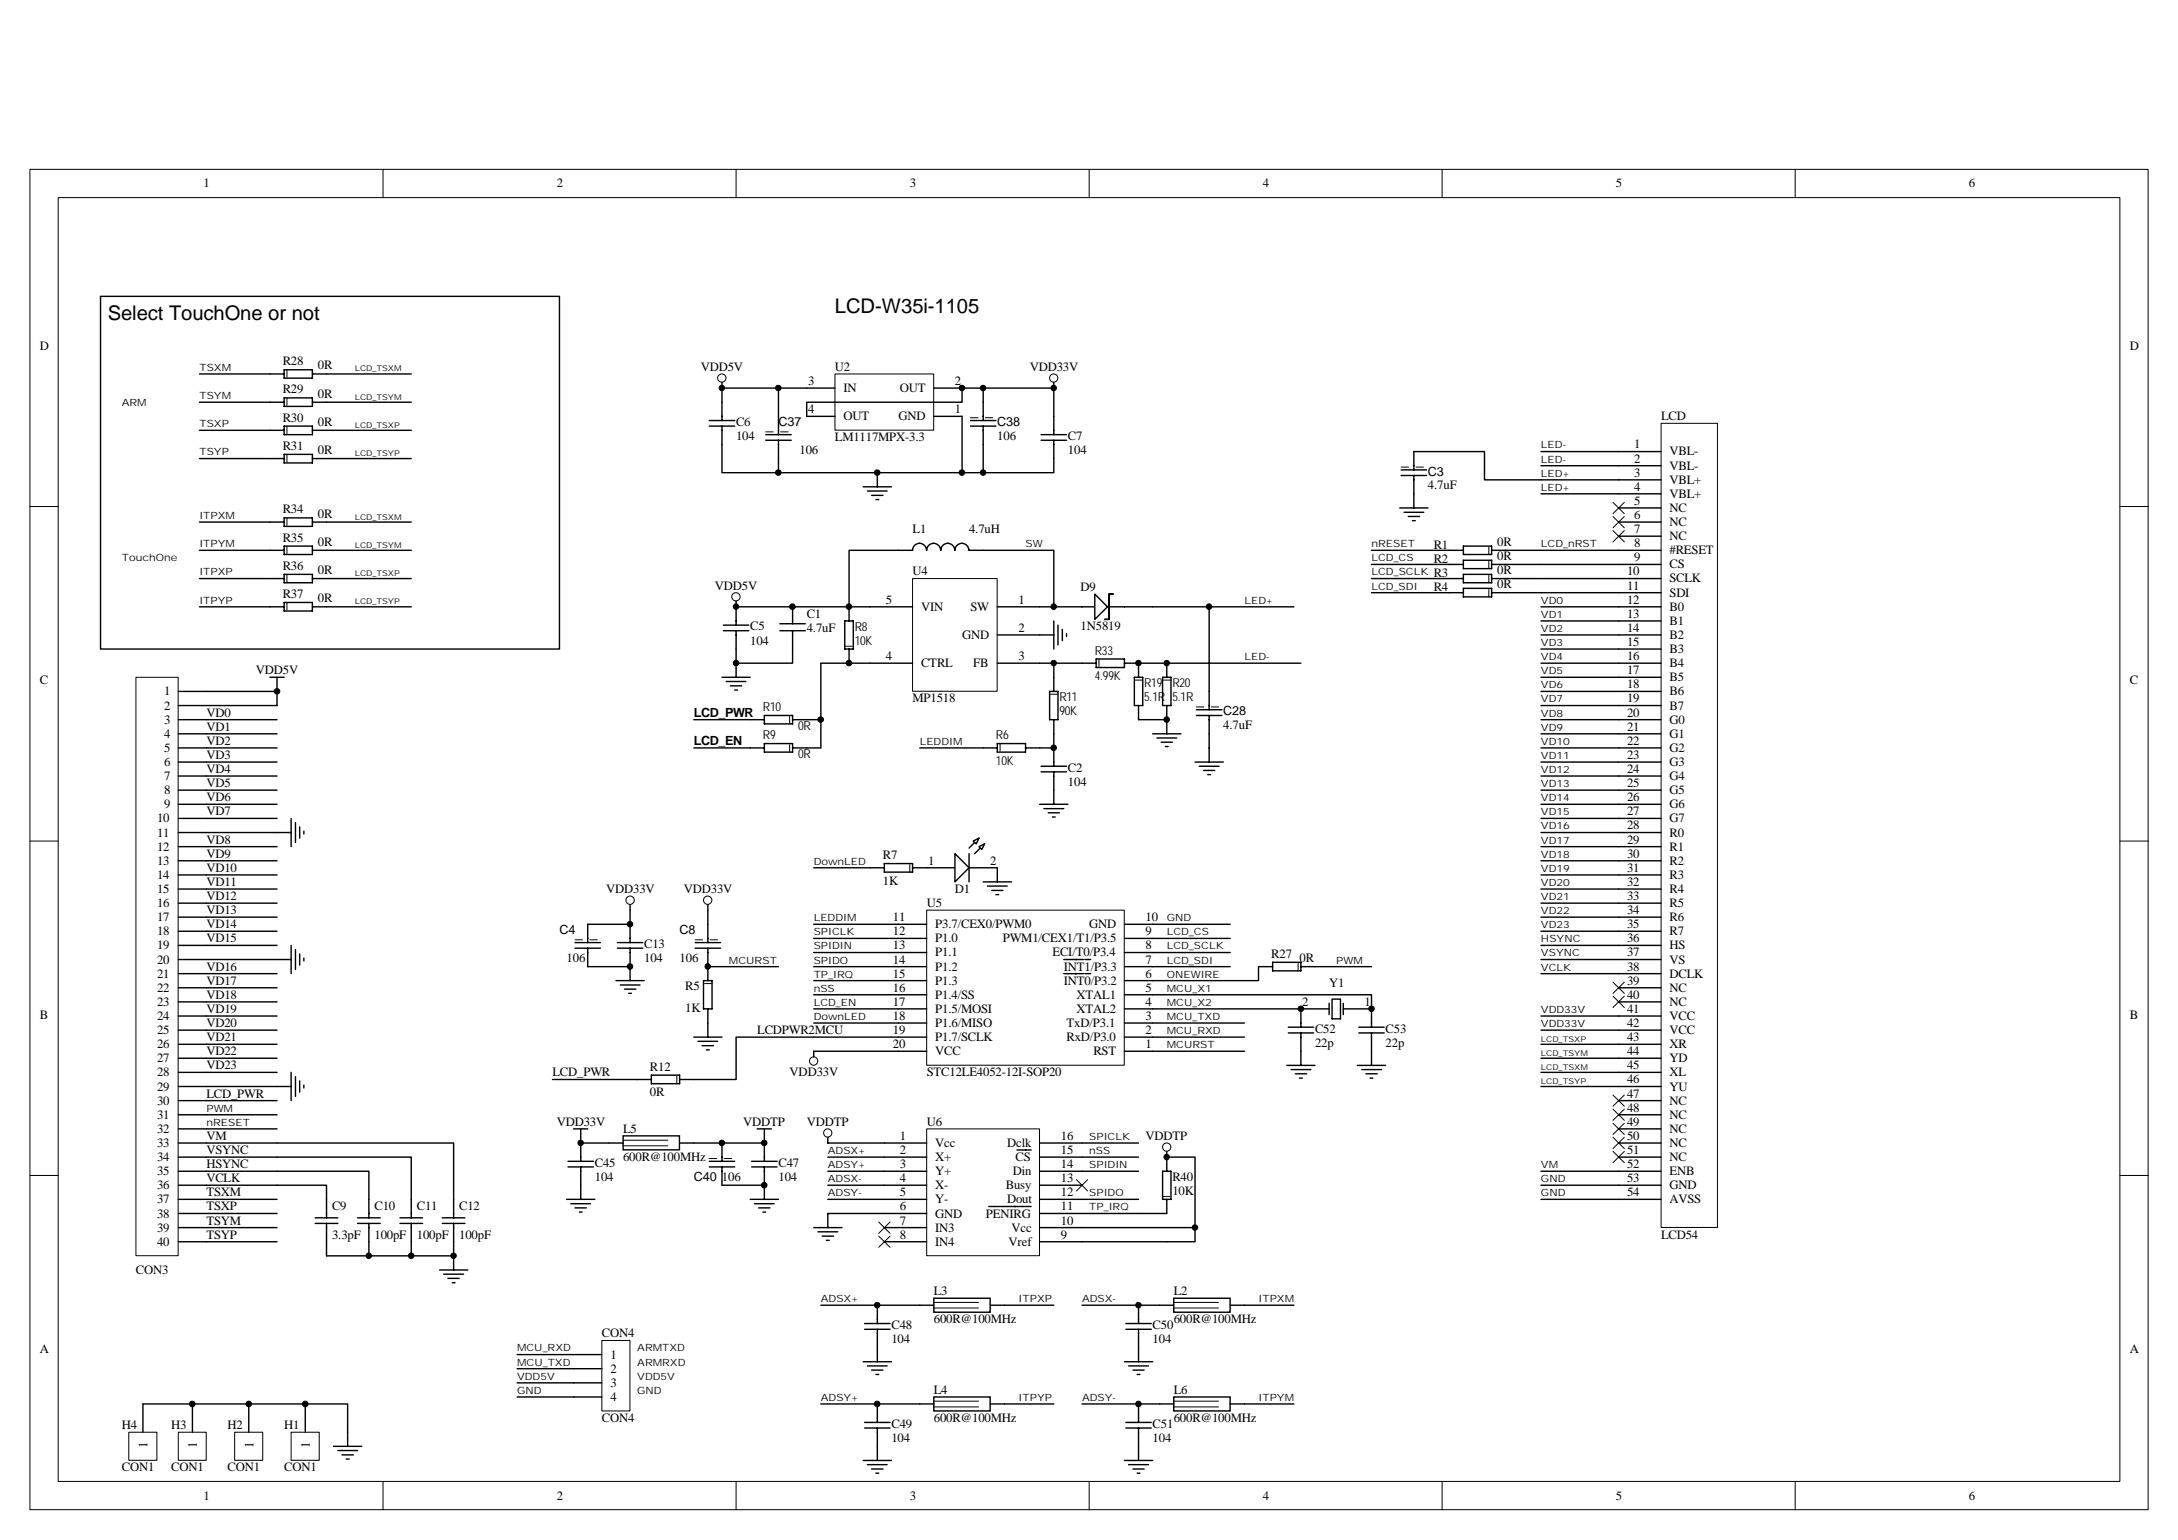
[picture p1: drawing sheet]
<svg xmlns="http://www.w3.org/2000/svg" width="297mm" height="210mm" viewBox="0 0 297 210" stroke-linecap="round" stroke-linejoin="round" font-family="sans-serif">
<g fill="none" stroke="#000" stroke-width=".14">
<path d="M4.1 23.1h288.9v182.7h-288.9zM7.9 26.9h281.2v175.1h-281.2zM52.2 23.1v3.8M100.4 23.1v3.8M148.5 23.1v3.8M196.7 23.1v3.8M244.8 23.1v3.8M4.1 69.1h3.8M289.1 69.1h3.9M4.1 114.7h3.8M289.1 114.7h3.9M4.1 160.3h3.8"/>
<path d="M289.1 160.3h3.9M52.2 202v3.9M100.4 202v3.9M148.5 202v3.9M196.7 202v3.9M244.8 202v3.9"/>
</g>
<g fill="none" stroke="#000" stroke-width=".19">
<path d="M36.8 92.4h2M37.8 92.4v1.9M37.8 113.5h1.9M39.7 111.6v3.8M40.3 112.2v2.7M40.9 112.8v1.5M41.4 113.3v.4M37.8 130.8h1.9M39.7 128.9v3.9M40.3 129.5v2.7M40.9 130.1v1.5M41.4 130.6v.4"/>
<path d="M37.8 148.1h1.9M39.7 146.2v3.9M40.3 146.8v2.7M40.9 147.4v1.5M41.4 148v.3M43 166.1h3.1M43 166.8h3.1M44.5 163.5v2.6M44.5 166.8v2.5M44.5 171.2h17.4v2M48.8 166.1h3.1M48.8 166.8h3.1"/>
<path d="M50.3 163.5v2.6M50.3 166.8v2.5M54.5 166.1h3.1M54.5 166.8h3.1M56.1 163.5v2.6M56.1 166.8v2.5M59.9 173.2h3.9M60.3 166.1h3.1M60.3 166.8h3.1M60.5 173.7h2.7M61.1 174.3h1.5M61.7 174.9h.4"/>
<path d="M61.9 163.5v2.6M61.9 166.8v2.5"/>
</g>
<path d="M18.6 92.4h5.7v78.8h-5.7z" fill="#fff"/>
<path d="M18.5 92.4h5.8v78.8h-5.8z" fill="none" stroke="#000" stroke-width=".14"/>
<g fill="none" stroke="#000" stroke-width=".19">
<path d="M24.3 94.3h13.5v1.9h-13.5M24.3 98.1h13.5M24.3 100.1h13.5M24.3 102h13.5M24.3 103.9h13.5M24.3 105.8h13.5M24.3 107.7h13.5M24.3 109.7h13.5M24.3 111.6h13.5M24.3 113.5h13.5M24.3 115.4h13.5M24.3 117.4h13.5"/>
<path d="M24.3 119.3h13.5M24.3 121.2h13.5M24.3 123.1h13.5M24.3 125.1h13.5M24.3 127h13.5M24.3 128.9h13.5M24.3 130.8h13.5M24.3 132.8h13.5M24.3 134.7h13.5M24.3 136.6h13.5M24.3 138.5h13.5M24.3 140.5h13.5"/>
<path d="M24.3 142.4h13.5M24.3 144.3h13.5M24.3 146.2h13.5M24.3 148.1h13.5M24.3 150.1h13.5M24.3 152h3.8M24.3 153.9h3.8M24.3 155.9h13.5M24.3 157.8h13.5M24.3 159.7h13.5M24.3 161.6h13.5M24.3 163.5h13.5"/>
<path d="M24.3 165.5h13.5M24.3 167.4h13.5M24.3 169.3h13.5"/>
</g>
<path d="M39.7 195.3h3.8v3.8h-3.8z" fill="#fff"/>
<path d="M39.7 195.3h3.8v3.8h-3.8z" fill="none" stroke="#000" stroke-width=".14"/>
<path d="M41.6 191.4v3.9" fill="none" stroke="#000" stroke-width=".19"/>
<path d="M32 195.3h3.8v3.8h-3.8z" fill="#fff"/>
<path d="M32 195.3h3.8v3.8h-3.8z" fill="none" stroke="#000" stroke-width=".14"/>
<path d="M33.9 191.4v3.9" fill="none" stroke="#000" stroke-width=".19"/>
<path d="M17.6 195.3h3.8v3.8h-3.8z" fill="#fff"/>
<path d="M17.6 195.3h3.8v3.8h-3.8z" fill="none" stroke="#000" stroke-width=".14"/>
<path d="M19.5 191.4v3.9" fill="none" stroke="#000" stroke-width=".19"/>
<path d="M24.3 195.3h3.8v3.8h-3.8z" fill="#fff"/>
<g fill="none" stroke="#000" stroke-width=".14">
<path d="M24.3 195.3h3.8v3.8h-3.8z"/>
<circle cx="100.4" cy="81.4" r=".57"/>
</g>
<g fill="none" stroke="#000" stroke-width=".19">
<path d="M122.5 75h2a.95 .95 0 0 1 .9-.9 .95 .95 0 0 1 1 .9M126.4 75a.95 .95 0 0 1 .9-.9 .95 .95 0 0 1 1 .9 .96 .96 0 0 1 1-.9 .96 .96 0 0 1 .9 .9M130.2 75a.95 .95 0 0 1 1-.9 .95 .95 0 0 1 .9 .9h2M98.5 92.4h3.8M98.7 86h3.4M98.7 85.2h3.4M99 92.9h2.7M99.6 93.5h1.6M100.2 94.1h.4M100.4 82v3.2M100.4 86v6.4M106.4 86h3.4"/>
<path d="M106.4 85h3.4M108.1 82.7v2.3M108.1 86v2.5M141.8 109.7h3.8M142.4 110.3h2.7M143 110.8h1.5M143.5 111.4h.4M143.7 107.7v2M37.8 159.7h12.5v3.8M37.8 157.8h18.3v5.7M37.8 155.9h24.1v7.6M37.8 161.6h6.7v1.9"/>
<path d="M26.2 191.4v3.9M45.5 197.2h3.8M46.1 197.8h2.7M46.6 198.4h1.6M47.2 198.9h.4M47.4 195.3v1.9"/>
</g>
<path d="M124.5 78.9h11.5v15.4h-11.5z" fill="#fff"/>
<path d="M124.5 78.9h11.5v15.4h-11.5z" fill="none" stroke="#000" stroke-width=".14"/>
<g fill="none" stroke="#000" stroke-width=".19">
<path d="M122.5 75h-6.7v9.7M134.1 75h9.6v7.7h-7.7M100.4 82.7h24.1M108.1 88.5v1.9h-7.7M115.2 84.7h1.2v3.8h-1.2zM115.8 88.5v1.9M124.5 90.4h-12.6v7.7M136 90.4h5.8M136 86.6h7.7M143.7 82.7h13.5M143.7 84.7v3.8M144.3 85.2v2.7"/>
<path d="M144.9 85.8v1.6M145.5 86.4v.4M28.1 152h9.7"/>
</g>
<path d="M115.2 88.1h1.2" fill="none" stroke="#000" stroke-width=".14" stroke-dasharray="1 1 1 1 1 1 1 1"/>
<g fill="#fff" stroke="#000" stroke-width=".19">
<path d="M149.3 81l1.7 1.7-1.7 1.8z"/>
<path d="M151.2 81v3.5h-.5h.5v-3.5h.6z" fill-rule="evenodd"/>
</g>
<g fill="none" stroke="#000" stroke-width=".19">
<path d="M96.7 58.1h3.5M96.7 57.3h3.5M98.5 58.1v6.4h7.7M98.5 52.1v5.2M98.5 52.9h11.5M106.2 52.9v3.9M131.2 52.9h12.5M134.1 52.9v1.9M142 59.3h3.5M143.7 52.1v7.2M106.2 62.5v2M117.7 66.4h3.9"/>
<path d="M118.3 67h2.7M118.9 67.5h1.5M119.5 68.1h.3M119.7 64.5v1.9M134.1 60.6v3.9M142 60h3.5M143.7 60v4.5h-37.5M141.8 90.4h7.7M143.1 94.3h1.2v3.8h-1.2zM143.7 90.4v3.9M143.7 98.1v3.9M149.5 89.9h3.8v1.1h-3.8z"/>
<path d="M153.3 90.4h24.1M154.7 92.4h1.1v3.8h-1.1zM155.3 96.2v1.9h3.8M155.3 90.4v2M157.2 82.7h19.3M158.6 92.4h1.1v3.8h-1.1zM159.1 90.4v2M159.1 96.2v3.9M164.9 82.7v11.6M157.2 100.1h3.9M157.8 100.6h2.7M158.4 101.2h1.5"/>
<path d="M158.9 101.8h.4M163 103.9h3.8M163.6 104.5h2.7M164.1 105.1h1.6M164.7 105.6h.4M164.9 100.1v3.8"/>
</g>
<path d="M144.3 94.7h-1.2M149.9 89.9v1.1M155.8 92.7h-1.1M159.7 92.7h-1.1" fill="none" stroke="#000" stroke-width=".14" stroke-dasharray="1 1 1 1 1 1 1 1"/>
<g fill="none" stroke="#000" stroke-width=".14">
<circle cx="98.4" cy="51.5" r=".57"/>
<circle cx="143.7" cy="51.5" r=".57"/>
</g>
<path d="M113.9 51h13.4v7.7h-13.4z" fill="#fff"/>
<path d="M113.9 51h13.4v7.7h-13.4z" fill="none" stroke="#000" stroke-width=".14"/>
<path d="M110 52.9h3.9M127.4 52.9h3.8v1.9h-21.2v2h3.9M127.4 56.8h3.8v7.7M94.6 98.1h9.6M104.2 97.6h3.9v1.1h-3.9zM108.1 98.1h1.9" fill="none" stroke="#000" stroke-width=".19"/>
<path d="M107.7 98.7v-1.1" fill="none" stroke="#000" stroke-width=".14" stroke-dasharray="1 1 1 1 1 1 1 1"/>
<path d="M126.4 153.9h15.4v17.3h-15.4z" fill="#fff"/>
<g fill="none" stroke="#000" stroke-width=".14">
<path d="M126.4 153.9h15.4v17.3h-15.4z"/>
<circle cx="112.9" cy="154.5" r=".57"/>
<circle cx="159.1" cy="156.4" r=".57"/>
</g>
<g fill="none" stroke="#000" stroke-width=".19">
<path d="M112.9 155.1v.8h13.5M112.9 157.8h13.5M112.9 159.7h13.5M138.7 156.8h1.9M141.8 155.9h13.5M141.8 157.8h13.5M141.8 159.7h13.5M159.1 157v.8M111 167.4h3.8M111.5 168h2.8M112.1 168.6h1.6M112.7 169.1h.4"/>
<path d="M112.9 161.6h13.5M112.9 163.5h13.5M120.6 167.4h5.8M120.6 169.3h5.8M126.4 165.5h-13.5v1.9M134.8 164.5h5.8M141.8 161.6h5.8M141.8 163.5h13.5M141.8 165.5h13.5M141.8 167.4h5.8M141.8 169.3h17.3"/>
</g>
<path d="M126.4 124.1h26.9v21.1h-26.9z" fill="#fff"/>
<g fill="none" stroke="#000" stroke-width=".14">
<path d="M126.4 124.1h26.9v21.1h-26.9z"/>
<circle cx="85.9" cy="122.7" r=".57"/>
<circle cx="96.5" cy="122.7" r=".57"/>
<circle cx="111" cy="144.7" r=".57"/>
</g>
<g fill="none" stroke="#000" stroke-width=".19">
<path d="M126.4 118.3h3.8M132.2 118.3h3.8M80.2 131.8h5.7v1.9M80.2 126h5.7M84 133.7h3.9M84.6 134.3h2.7M85.2 134.9h1.5M85.7 135.4h.4M85.9 123.3v.8M96.5 131.8h9.7M96.5 123.3v.8M96.5 139.5v1.9"/>
<path d="M111 139.5h15.4M111 137.6h15.4M111 135.6h15.4M111 133.7h15.4M111 131.8h15.4M111 129.9h15.4M111 128h15.4M111 126h15.4M145.1 132.8h2.7M145.1 130.8h2.7M148 132.8h.7M148 130.8h.7"/>
<path d="M153.3 135.6h33.7v2h-3.8M153.3 139.5h16.4M153.3 137.6h28M153.3 133.7h3.9M153.3 131.8h3.9M153.3 129.9h3.9M153.3 128h14.5M153.3 126h14.5M181.3 136.8v1.5M181.7 136.2h1.1v2.7h-1.1zM183.2 136.8v1.5M94.6 141.4h3.9"/>
<path d="M95.2 142h2.7M95.8 142.6h1.5M96.3 143.2h.4M111 141.4h15.4M126.4 143.3h-15.4v.8M153.3 143.3h16.4M153.3 141.4h16.4M175.5 145.3h3.8M176.1 145.8h2.7M176.7 146.4h1.5M177.2 147h.4M177.4 143.3v2"/>
<path d="M185.1 145.3h3.9M185.7 145.8h2.7M186.3 146.4h1.5M186.9 147h.3M187 143.3v2"/>
</g>
<path d="M130.2 116.4l2 1.9-2 1.9z" fill="#fff" stroke="#000" stroke-width=".19"/>
<path d="M133.5 114.3l-1.3 1.3M134.3 115.1l-1.4 1.3" fill="none" stroke="#000" stroke-width=".19"/>
<g fill="#fff" stroke="#000" stroke-width=".19">
<path d="M133.5 115.4l.8-.3-.4 .7z"/>
<path d="M132.7 114.7l.8-.4-.4 .8z"/>
</g>
<g fill="none" stroke="#000" stroke-width=".19">
<path d="M132.2 116.4v3.8M136 118.3v1.9M134.1 120.2h3.8M134.7 120.8h2.7M135.3 121.4h1.5M135.8 122h.4M78.2 153.9h2M79.2 153.9v2h5.8M85 154.9h7.7v1.9h-7.7zM103.3 153.9h1.9M104.2 153.9v2h-11.5M77.3 163.5h3.8"/>
<path d="M77.8 164.1h2.7M78.4 164.7h1.6M79 165.3h.4M79.2 161.6v1.9M98.5 161.6h5.7v1.9M102.3 163.5h3.9M102.9 164.1h2.7M103.5 164.7h1.5M104.1 165.3h.3M111.9 178h15.5M127.4 177h7.6v1.9h-7.6zM135.1 178h8.6"/>
<path d="M147.6 178h12.5M160.1 177h7.7v1.9h-7.7zM167.8 178h8.7M111.9 191.4h15.5M117.7 199.1h3.9M117.7 185.7h3.9M118.3 199.7h2.7M118.3 186.2h2.7M118.9 186.8h1.5M119.5 187.4h.3M119.7 183.7v2M119.7 197.2v1.9"/>
<path d="M127.4 190.5h7.6v1.9h-7.6zM135.1 191.4h8.6M147.6 191.4h12.5M153.3 199.1h3.9M153.3 185.7h3.9M153.9 199.7h2.7M153.9 186.2h2.7M154.5 186.8h1.5M155.1 187.4h.4M155.3 183.7v2M155.3 197.2v1.9M160.1 190.5h7.7v1.9h-7.7z"/>
<path d="M167.8 191.4h8.7M118.9 200.3h1.5M119.5 200.9h.3M154.5 200.3h1.5M155.1 200.9h.4"/>
</g>
<path d="M85 155.5h7.7M85 156.2h7.7M127.4 177.6h7.7M127.4 178.4h7.7M160.1 177.6h7.7M160.1 178.4h7.7M127.4 191.1h7.7M127.4 191.8h7.7M160.1 191.1h7.7M160.1 191.8h7.7" fill="none" stroke="#000" stroke-width=".14" stroke-dasharray="6.1 2"/>
<path d="M82.1 182.8h3.8v9.6h-3.8z" fill="#fff"/>
<path d="M119.8 168.6l1.6 1.5M119.8 166.6l1.6 1.6M121.4 168.6l-1.6 1.5M121.4 166.6l-1.6 1.6M146.8 160.8l1.5 1.6M148.3 160.8l-1.5 1.6M82.1 182.8h3.8v9.6h-3.8z" fill="none" stroke="#000" stroke-width=".14"/>
<g fill="none" stroke="#000" stroke-width=".19">
<path d="M13.7 40.4h62.6v48.1h-62.6zM27.2 51h11.6M27.2 54.8h11.6M27.2 58.7h11.6M38.8 50.4h3.8v1.2h-3.8zM38.8 54.3h3.8v1.1h-3.8zM38.8 58.1h3.8v1.2h-3.8zM42.6 51h13.5M42.6 54.8h13.5M42.6 58.7h13.5M104.4 59.3h3.5M106.2 56.8v2.5"/>
<path d="M132.4 58.1h3.4M132.4 57.3h3.4M134.1 54.8v2.5M134.1 58.1v2.5M27.2 75h11.6M27.2 62.5h11.6M27.2 71.2h11.6M27.2 78.9h11.6M38.8 74.5h3.8v1.1h-3.8zM38.8 62h3.8v1.1h-3.8zM38.8 70.6h3.8v1.2h-3.8zM38.8 78.3h3.8v1.2h-3.8z"/>
<path d="M42.6 75h13.5M42.6 62.5h13.5M42.6 71.2h13.5M42.6 78.9h13.5M104.4 60h3.5M106.2 60v2.5M197.7 75h1.9M199.6 74.5h3.8v1.1h-3.8zM203.4 75h2M27.2 82.7h11.6M38.8 82.1h3.8v1.2h-3.8zM42.6 82.7h13.5"/>
<path d="M110 98.1h1.9v3.9h-3.8M163.2 97.6h3.4M163.2 96.8h3.4M164.9 94.3v2.5M164.9 97.6v2.5M94.6 102h9.6M104.2 101.4h3.9v1.2h-3.9zM111 118.3h9.6M120.6 117.8h3.9v1.1h-3.9zM124.5 118.3h1.9M125.4 102h10.6M136 101.4h3.9v1.2h-3.9z"/>
<path d="M139.9 102h3.8v2.5M142 105.2h3.5M142 104.5h3.5M143.7 105.2v2.5M78.4 129.3h3.5M78.4 128.5h3.5M80.2 126v2.5M80.2 129.3v2.5M84.2 129.3h3.5M84.2 128.5h3.5M85.9 124.1v4.4M85.9 129.3v2.5"/>
<path d="M94.8 129.3h3.5M94.8 128.5h3.5M95.9 133.7h1.2v3.9h-1.2zM96.5 124.1v4.4M96.5 129.3v4.4M96.5 137.6v1.9M157.2 129.9h10.6M173.6 131.8h-2v1.9h-14.4M173.6 131.2h3.8v1.2h-3.8zM177.4 131.8h9.6M177.4 137.6v2.5M187 137.6v2.5"/>
<path d="M75.4 147.2h13.4M77.5 159.1h3.4M77.5 158.3h3.4M79.2 155.9v2.4M79.2 159.1v2.5M88.8 146.6h3.9v1.2h-3.9zM96.7 159.1h3.5M96.7 158.3h3.5M98.5 155.9v2.4M98.5 159.1v2.5M102.5 159.1h3.5M102.5 158.3h3.5"/>
<path d="M104.2 155.9v2.4M104.2 159.1v2.5M111 141.4h-10.6v5.8h-7.7M158.6 159.7h1.1v3.8h-1.1zM159.1 159.7v-1.9h3.9v9.6h-15.4M175.7 140.8h3.5M175.7 140.1h3.5M177.4 140.8v2.5M185.3 140.8h3.5M185.3 140.1h3.5M187 140.8v2.5M44.5 169.3v1.9"/>
<path d="M50.3 169.3v1.9M56.1 169.3v1.9M61.9 169.3v1.9M119.7 178v2.5M155.3 178v2.5M159.1 163.5v2h-3.8M163 167.4v1.9h-3.9M19.5 191.4h27.9v3.9M70.5 184.7h11.6M70.5 186.6h11.6M70.5 188.6h11.6M70.5 190.5h11.6"/>
<path d="M117.9 181.3h3.5M117.9 180.5h3.5M117.9 194.7h3.5M117.9 194h3.5M119.7 181.3v2.4M119.7 191.4v2.6M119.7 194.7v2.5M153.5 181.3h3.5M153.5 180.5h3.5M153.5 194.7h3.5M153.5 194h3.5M155.3 181.3v2.4"/>
<path d="M155.3 191.4v2.6M155.3 194.7v2.5"/>
</g>
<g fill="none" stroke="#000" stroke-width=".14" stroke-dasharray="1 1 1 1 1 1 1 1">
<path d="M39.1 50.4v1.2M39.1 54.3v1.1M39.1 58.1v1.2M104.4 58.9h3.5M132.4 57h3.4M39.1 62v1.1M39.1 70.6v1.2M39.1 74.5v1.1M39.1 78.3v1.2M203 75.6v-1.1M39.1 82.1v1.2M163.2 96.4h3.4"/>
<path d="M107.7 102.6v-1.2M124.1 118.9v-1.1M136.4 101.4v1.2M78.4 128.1h3.5M94.8 128.1h3.5M97.1 134.1h-1.2M177 132.4v-1.2M92.3 147.8v-1.2M96.7 158h3.5M158.6 163.2h1.1"/>
</g>
<g fill="#000" stroke="#000" stroke-width=".14">
<circle cx="26.2" cy="191.4" r=".38"/>
<circle cx="33.9" cy="191.4" r=".38"/>
<circle cx="41.6" cy="191.4" r=".38"/>
</g>
<path d="M226.6 57.7h7.6v109.7h-7.6z" fill="#fff"/>
<g fill="none" stroke="#000" stroke-width=".14">
<path d="M226.5 57.7h7.7v109.7h-7.7zM220 68.5l1.5 1.5M220 70.4l1.5 1.6M220 72.3l1.5 1.6M221.5 68.5l-1.5 1.5M221.5 70.4l-1.5 1.6M221.5 72.3l-1.5 1.6M220 133.9l1.5 1.5M220 135.8l1.5 1.6M221.5 133.9l-1.5 1.5M221.5 135.8l-1.5 1.6M220 157l1.5 1.5"/>
<path d="M220 155.1l1.5 1.5M220 153.2l1.5 1.5M220 151.2l1.5 1.6M220 149.3l1.5 1.5M221.5 157l-1.5 1.5M221.5 155.1l-1.5 1.5M221.5 153.2l-1.5 1.5M221.5 151.2l-1.5 1.6M221.5 149.3l-1.5 1.5"/>
</g>
<g fill="none" stroke="#000" stroke-width=".19">
<path d="M187 75h10.7M187 77h12.6M187 78.9h12.6M190.9 69.3h3.9M191.1 64.8h3.5M191.1 64.1h3.5M191.5 69.8h2.7M192.1 70.4h1.5M192.6 71h.4M192.8 64.1v-2.5h9.7v3.8h24M192.8 64.8v4.5M199.6 76.4h3.8v1.1h-3.8z"/>
<path d="M199.6 78.3h3.8v1.2h-3.8zM203.4 77h23.1M203.4 78.9h23.1M205.4 75h21.1M210.2 61.6h16.3M210.2 63.5h16.3M210.2 67.3h16.3M220.8 69.3h5.7M220.8 71.2h5.7M220.8 73.1h5.7M187 80.8h12.6M199.6 80.2h3.8v1.2h-3.8z"/>
<path d="M203.4 80.8h23.1M210.2 82.7h16.3M210.2 84.7h16.3M210.2 86.6h16.3M210.2 88.5h16.3M210.2 90.4h16.3M210.2 92.4h16.3M210.2 94.3h16.3M210.2 96.2h16.3M210.2 98.1h16.3M210.2 100.1h16.3M210.2 102h16.3"/>
<path d="M210.2 103.9h16.3M210.2 105.8h16.3M210.2 107.7h16.3M210.2 109.7h16.3M210.2 111.6h16.3M210.2 113.5h16.3M210.2 115.4h16.3M210.2 117.4h16.3M210.2 119.3h16.3M157.2 131.8h10.6M210.2 121.2h16.3M210.2 123.1h16.3"/>
<path d="M210.2 125.1h16.3M210.2 127h16.3M210.2 128.9h16.3M210.2 130.8h16.3M210.2 132.8h16.3M210.2 138.5h16.3M220.8 134.7h5.7M220.8 136.6h5.7M28.1 153.9h9.7M210.2 140.5h16.3M210.2 142.4h16.3M210.2 144.3h16.3"/>
<path d="M210.2 146.2h16.3M210.2 148.1h16.3M210.2 159.7h16.3M220.8 150.1h5.7M220.8 152h5.7M220.8 153.9h5.7M220.8 155.9h5.7M220.8 157.8h5.7M210.2 161.6h16.3M210.2 163.5h16.3"/>
</g>
<path d="M191.1 63.7h3.5M203 77.5v-1.1M203 79.5v-1.2M203 81.4v-1.2" fill="none" stroke="#000" stroke-width=".14" stroke-dasharray="1 1 1 1 1 1 1 1"/>
<g fill="#000" stroke="#000" stroke-width=".14">
<circle cx="98.4" cy="52.9" r=".38"/>
<circle cx="106.2" cy="52.9" r=".38"/>
<circle cx="131.2" cy="52.9" r=".38"/>
<circle cx="134.1" cy="52.9" r=".38"/>
<circle cx="143.7" cy="52.9" r=".38"/>
<circle cx="106.2" cy="64.4" r=".38"/>
<circle cx="119.6" cy="64.4" r=".38"/>
<circle cx="131.2" cy="64.4" r=".38"/>
<circle cx="134.1" cy="64.4" r=".38"/>
<circle cx="37.8" cy="94.3" r=".38"/>
<circle cx="100.4" cy="82.7" r=".38"/>
<circle cx="100.4" cy="90.4" r=".38"/>
<circle cx="108.1" cy="82.7" r=".38"/>
<circle cx="111.9" cy="98.1" r=".38"/>
<circle cx="115.8" cy="82.7" r=".38"/>
<circle cx="115.8" cy="90.4" r=".38"/>
<circle cx="143.7" cy="82.7" r=".38"/>
<circle cx="143.7" cy="90.4" r=".38"/>
<circle cx="155.3" cy="90.4" r=".38"/>
<circle cx="159.1" cy="98.1" r=".38"/>
<circle cx="159.1" cy="90.4" r=".38"/>
<circle cx="164.9" cy="82.7" r=".38"/>
<circle cx="143.7" cy="102" r=".38"/>
<circle cx="85.9" cy="131.8" r=".38"/>
<circle cx="85.9" cy="126" r=".38"/>
<circle cx="96.5" cy="131.8" r=".38"/>
<circle cx="177.4" cy="137.5" r=".38"/>
<circle cx="187.1" cy="137.5" r=".38"/>
<circle cx="79.2" cy="155.8" r=".38"/>
<circle cx="98.4" cy="155.8" r=".38"/>
<circle cx="104.2" cy="155.8" r=".38"/>
<circle cx="159.1" cy="157.8" r=".38"/>
<circle cx="50.3" cy="171.2" r=".38"/>
<circle cx="56.1" cy="171.2" r=".38"/>
<circle cx="61.9" cy="171.2" r=".38"/>
<circle cx="104.2" cy="161.6" r=".38"/>
<circle cx="119.6" cy="178" r=".38"/>
<circle cx="155.3" cy="178" r=".38"/>
<circle cx="163" cy="167.4" r=".38"/>
<circle cx="119.6" cy="191.4" r=".38"/>
<circle cx="155.3" cy="191.4" r=".38"/>
</g>
<g font-size="2.8">
<text x="14.7" y="43.6">Select TouchOne or not</text>
<text x="113.9" y="42.7">LCD-W35i-1105</text>
</g>
<g font-size="1.7">
<text x="27.8" y="25.5">1</text>
<text x="75.9" y="25.5">2</text>
<text x="124.1" y="25.5">3</text>
<text x="172.2" y="25.5">4</text>
<text x="220.4" y="25.5">5</text>
<text x="268.5" y="25.5">6</text>
<text x="5.4" y="47.7">D</text>
<text x="290.5" y="47.7">D</text>
<text x="38.6" y="49.8">R28</text>
<text x="38.6" y="53.6">R29</text>
<text x="43.4" y="50.4">0R</text>
<text x="95.6" y="50.6">VDD5V</text>
<text x="110.2" y="52.5">3</text>
<text x="113.9" y="50.6">U2</text>
<text x="115" y="53.4">IN</text>
<text x="122.7" y="53.4">OUT</text>
<text x="130.2" y="52.5">2</text>
<text x="140.4" y="50.6">VDD33V</text>
<text x="38.6" y="57.5">R30</text>
<text x="43.4" y="54.2">0R</text>
<text x="43.4" y="58.1">0R</text>
<text x="100.4" y="58.1">C6</text>
<text x="100.4" y="60">104</text>
<text x="106.2" y="58.1">C37</text>
<text x="110.2" y="56.3">4</text>
<text x="115" y="57.3">OUT</text>
<text x="122.5" y="57.3">GND</text>
<text x="130.2" y="56.3">1</text>
<text x="136" y="58.1">C38</text>
<text x="136" y="60">106</text>
<text x="145.6" y="60">C7</text>
<text x="226.5" y="57.3">LCD</text>
<text x="38.6" y="61.3">R31</text>
<text x="43.4" y="61.9">0R</text>
<text x="109" y="61.9">106</text>
<text x="113.9" y="60.2">LM1117MPX-3.3</text>
<text x="145.6" y="61.9">104</text>
<text x="194.8" y="64.9">C3</text>
<text x="222.9" y="61.2">1</text>
<text x="222.9" y="63.1">2</text>
<text x="222.9" y="65">3</text>
<text x="227.7" y="62.1">VBL-</text>
<text x="227.7" y="64">VBL-</text>
<text x="227.7" y="66">VBL+</text>
<text x="38.6" y="70">R34</text>
<text x="43.4" y="70.6">0R</text>
<text x="194.8" y="66.7">4.7uF</text>
<text x="222.9" y="66.9">4</text>
<text x="222.9" y="68.8">5</text>
<text x="222.9" y="70.8">6</text>
<text x="227.7" y="67.9">VBL+</text>
<text x="227.7" y="69.8">NC</text>
<text x="227.7" y="71.7">NC</text>
<text x="38.6" y="73.9">R35</text>
<text x="38.6" y="77.7">R36</text>
<text x="43.4" y="74.4">0R</text>
<text x="124.5" y="72.7">L1</text>
<text x="132.2" y="72.7">4.7uH</text>
<text x="195.5" y="74.8">R1</text>
<text x="195.5" y="76.7">R2</text>
<text x="204.2" y="74.4">0R</text>
<text x="204.2" y="76.3">0R</text>
<text x="222.9" y="72.7">7</text>
<text x="222.9" y="74.6">8</text>
<text x="222.9" y="76.5">9</text>
<text x="227.7" y="73.7">NC</text>
<text x="227.7" y="75.6">#RESET</text>
<text x="227.7" y="77.5">CS</text>
<text x="38.6" y="81.5">R37</text>
<text x="43.4" y="78.3">0R</text>
<text x="43.4" y="82.1">0R</text>
<text x="97.5" y="80.4">VDD5V</text>
<text x="120.8" y="82.3">5</text>
<text x="124.5" y="78.5">U4</text>
<text x="125.6" y="83.3">VIN</text>
<text x="132.4" y="83.3">SW</text>
<text x="138.9" y="82.3">1</text>
<text x="147.4" y="80.6">D9</text>
<text x="195.5" y="78.7">R3</text>
<text x="195.5" y="80.6">R4</text>
<text x="204.2" y="78.3">0R</text>
<text x="204.2" y="80.2">0R</text>
<text x="221.9" y="78.5">10</text>
<text x="221.9" y="80.4">11</text>
<text x="221.9" y="82.3">12</text>
<text x="227.7" y="79.4">SCLK</text>
<text x="227.7" y="81.3">SDI</text>
<text x="227.7" y="83.3">B0</text>
<text x="102.3" y="86">C5</text>
<text x="102.3" y="87.9">104</text>
<text x="110" y="84.2">C1</text>
<text x="110" y="86.2">4.7uF</text>
<text x="116.6" y="86">R8</text>
<text x="116.6" y="87.9">10K</text>
<text x="131.2" y="87.1">GND</text>
<text x="138.9" y="86.2">2</text>
<text x="147.4" y="86">1N5819</text>
<text x="149.3" y="89.3">R33</text>
<text x="221.9" y="84.2">13</text>
<text x="221.9" y="86.2">14</text>
<text x="221.9" y="88.1">15</text>
<text x="227.7" y="85.2">B1</text>
<text x="227.7" y="87.1">B2</text>
<text x="227.7" y="89">B3</text>
<text x="5.4" y="93.3">C</text>
<text x="22.4" y="94.8">1</text>
<text x="34.9" y="91.9">VDD5V</text>
<text x="120.8" y="90">4</text>
<text x="124.5" y="95.8">MP1518</text>
<text x="125.6" y="91">CTRL</text>
<text x="132.7" y="91">FB</text>
<text x="138.9" y="90">3</text>
<text x="144.5" y="95.6">R11</text>
<text x="149.3" y="92.8">4.99K</text>
<text x="156" y="93.7">R19</text>
<text x="156" y="95.6">5.1R</text>
<text x="159.9" y="93.7">R20</text>
<text x="159.9" y="95.6">5.1R</text>
<text x="221.9" y="90">16</text>
<text x="221.9" y="91.9">17</text>
<text x="221.9" y="93.9">18</text>
<text x="221.9" y="95.8">19</text>
<text x="227.7" y="91">B4</text>
<text x="227.7" y="92.9">B5</text>
<text x="227.7" y="94.8">B6</text>
<text x="290.5" y="93.3">C</text>
<text x="22.4" y="96.8">2</text>
<text x="22.4" y="98.7">3</text>
<text x="22.4" y="100.6">4</text>
<text x="28.1" y="97.7">VD0</text>
<text x="28.1" y="99.6">VD1</text>
<text x="28.1" y="101.6">VD2</text>
<text x="94.6" y="97.7">LCD_PWR</text>
<text x="94.6" y="101.6">LCD_EN</text>
<text x="104.1" y="97">R10</text>
<text x="104.1" y="100.8">R9</text>
<text x="108.9" y="99.5">0R</text>
<text x="135.8" y="100.8">R6</text>
<text x="144.5" y="97.6">90K</text>
<text x="166.8" y="97.6">C28</text>
<text x="166.8" y="99.4">4.7uF</text>
<text x="221.9" y="97.7">20</text>
<text x="221.9" y="99.6">21</text>
<text x="221.9" y="101.6">22</text>
<text x="227.7" y="96.8">B7</text>
<text x="227.7" y="98.7">G0</text>
<text x="227.7" y="100.6">G1</text>
<text x="22.4" y="102.5">5</text>
<text x="22.4" y="104.4">6</text>
<text x="22.4" y="106.4">7</text>
<text x="28.1" y="103.5">VD3</text>
<text x="28.1" y="105.4">VD4</text>
<text x="28.1" y="107.3">VD5</text>
<text x="108.9" y="103.3">0R</text>
<text x="135.8" y="104.3">10K</text>
<text x="145.6" y="105.2">C2</text>
<text x="145.6" y="107.1">104</text>
<text x="221.9" y="103.5">23</text>
<text x="221.9" y="105.4">24</text>
<text x="221.9" y="107.3">25</text>
<text x="227.7" y="102.5">G2</text>
<text x="227.7" y="104.4">G3</text>
<text x="227.7" y="106.4">G4</text>
<text x="21.4" y="112.1">10</text>
<text x="22.4" y="108.3">8</text>
<text x="22.4" y="110.2">9</text>
<text x="28.1" y="109.2">VD6</text>
<text x="28.1" y="111.2">VD7</text>
<text x="221.9" y="109.2">26</text>
<text x="221.9" y="111.2">27</text>
<text x="221.9" y="113.1">28</text>
<text x="227.7" y="108.3">G5</text>
<text x="227.7" y="110.2">G6</text>
<text x="227.7" y="112.1">G7</text>
<text x="21.4" y="114.1">11</text>
<text x="21.4" y="116">12</text>
<text x="21.4" y="117.9">13</text>
<text x="21.4" y="119.8">14</text>
<text x="28.1" y="115">VD8</text>
<text x="28.1" y="116.9">VD9</text>
<text x="28.1" y="118.9">VD10</text>
<text x="120.4" y="117.1">R7</text>
<text x="126.6" y="117.9">1</text>
<text x="135.1" y="117.9">2</text>
<text x="221.9" y="115">29</text>
<text x="221.9" y="116.9">30</text>
<text x="221.9" y="118.9">31</text>
<text x="227.7" y="114.1">R0</text>
<text x="227.7" y="116">R1</text>
<text x="227.7" y="117.9">R2</text>
<text x="227.7" y="119.8">R3</text>
<text x="21.4" y="121.8">15</text>
<text x="21.4" y="123.7">16</text>
<text x="21.4" y="125.6">17</text>
<text x="28.1" y="120.8">VD11</text>
<text x="28.1" y="122.7">VD12</text>
<text x="28.1" y="124.7">VD13</text>
<text x="82.7" y="121.8">VDD33V</text>
<text x="93.3" y="121.8">VDD33V</text>
<text x="120.4" y="120.6">1K</text>
<text x="121.8" y="125.6">11</text>
<text x="126.4" y="123.7">U5</text>
<text x="130.2" y="121.8">D1</text>
<text x="156.2" y="125.6">10</text>
<text x="221.9" y="120.8">32</text>
<text x="221.9" y="122.7">33</text>
<text x="221.9" y="124.7">34</text>
<text x="227.7" y="121.8">R4</text>
<text x="227.7" y="123.7">R5</text>
<text x="227.7" y="125.6">R6</text>
<text x="21.4" y="127.5">18</text>
<text x="21.4" y="129.5">19</text>
<text x="21.4" y="131.4">20</text>
<text x="28.1" y="126.6">VD14</text>
<text x="28.1" y="128.5">VD15</text>
<text x="76.3" y="127.4">C4</text>
<text x="77.3" y="131.2">106</text>
<text x="87.9" y="129.3">C13</text>
<text x="87.9" y="131.2">104</text>
<text x="92.7" y="127.4">C8</text>
<text x="92.7" y="131.2">106</text>
<text x="121.8" y="127.5">12</text>
<text x="121.8" y="129.5">13</text>
<text x="121.8" y="131.4">14</text>
<text x="127.5" y="126.6">P3.7/CEX0/PWM0</text>
<text x="127.5" y="128.5">P1.0</text>
<text x="127.5" y="130.4">P1.1</text>
<text x="136.8" y="128.5">PWM1/CEX1/T1/P3.5</text>
<text x="143.5" y="130.4">ECI/T0/P3.4</text>
<text x="148.5" y="126.6">GND</text>
<text x="156.2" y="131.4">7</text>
<text x="156.2" y="129.5">8</text>
<text x="156.2" y="127.5">9</text>
<text x="173.4" y="130.6">R27</text>
<text x="177.2" y="131.2">0R</text>
<text x="221.9" y="126.6">35</text>
<text x="221.9" y="128.5">36</text>
<text x="221.9" y="130.4">37</text>
<text x="227.7" y="127.5">R7</text>
<text x="227.7" y="129.5">HS</text>
<text x="227.7" y="131.4">VS</text>
<text x="21.4" y="133.3">21</text>
<text x="21.4" y="135.2">22</text>
<text x="21.4" y="137.1">23</text>
<text x="28.1" y="132.3">VD16</text>
<text x="28.1" y="134.3">VD17</text>
<text x="28.1" y="136.2">VD18</text>
<text x="93.4" y="135">R5</text>
<text x="93.4" y="137.9">1K</text>
<text x="121.8" y="133.3">15</text>
<text x="121.8" y="135.2">16</text>
<text x="121.8" y="137.1">17</text>
<text x="127.5" y="132.3">P1.2</text>
<text x="127.5" y="134.3">P1.3</text>
<text x="127.5" y="136.2">P1.4/SS</text>
<text x="145.1" y="134.3">INT0/P3.2</text>
<text x="145.1" y="132.3">INT1/P3.3</text>
<text x="146.8" y="136.2">XTAL1</text>
<text x="156.2" y="133.3">6</text>
<text x="156.2" y="137.1">4</text>
<text x="156.2" y="135.2">5</text>
<text x="177.6" y="137.1">2</text>
<text x="181.3" y="134.6">Y1</text>
<text x="186.1" y="137.1">1</text>
<text x="221.9" y="132.3">38</text>
<text x="221.9" y="134.3">39</text>
<text x="221.9" y="136.2">40</text>
<text x="227.7" y="133.3">DCLK</text>
<text x="227.7" y="135.2">NC</text>
<text x="227.7" y="137.1">NC</text>
<text x="5.4" y="138.9">B</text>
<text x="21.4" y="139.1">24</text>
<text x="21.4" y="141">25</text>
<text x="21.4" y="142.9">26</text>
<text x="28.1" y="138.1">VD19</text>
<text x="28.1" y="140">VD20</text>
<text x="28.1" y="142">VD21</text>
<text x="28.1" y="143.9">VD22</text>
<text x="103.3" y="141">LCDPWR2MCU</text>
<text x="121.8" y="139.1">18</text>
<text x="121.8" y="141">19</text>
<text x="121.8" y="142.9">20</text>
<text x="127.5" y="138.1">P1.5/MOSI</text>
<text x="127.5" y="140">P1.6/MISO</text>
<text x="127.5" y="142">P1.7/SCLK</text>
<text x="127.5" y="143.9">VCC</text>
<text x="145.5" y="142">RxD/P3.0</text>
<text x="145.5" y="140">TxD/P3.1</text>
<text x="146.8" y="138.1">XTAL2</text>
<text x="149.1" y="143.9">RST</text>
<text x="156.2" y="141">2</text>
<text x="156.2" y="139.1">3</text>
<text x="156.2" y="142.9">1</text>
<text x="179.3" y="140.8">C52</text>
<text x="179.3" y="142.7">22p</text>
<text x="189" y="140.8">C53</text>
<text x="189" y="142.7">22p</text>
<text x="221.9" y="138.1">41</text>
<text x="221.9" y="140">42</text>
<text x="221.9" y="142">43</text>
<text x="221.9" y="143.9">44</text>
<text x="227.7" y="139.1">VCC</text>
<text x="227.7" y="141">VCC</text>
<text x="227.7" y="142.9">XR</text>
<text x="290.5" y="138.9">B</text>
<text x="21.4" y="144.8">27</text>
<text x="21.4" y="146.8">28</text>
<text x="21.4" y="148.7">29</text>
<text x="28.1" y="149.6">LCD_PWR</text>
<text x="28.1" y="145.8">VD23</text>
<text x="75.3" y="146.8">LCD_PWR</text>
<text x="88.6" y="146">R12</text>
<text x="88.6" y="149.5">0R</text>
<text x="107.7" y="146.8">VDD33V</text>
<text x="126.4" y="146.8">STC12LE4052-12I-SOP20</text>
<text x="221.9" y="145.8">45</text>
<text x="221.9" y="147.7">46</text>
<text x="221.9" y="149.6">47</text>
<text x="227.7" y="144.8">YD</text>
<text x="227.7" y="146.8">XL</text>
<text x="227.7" y="148.7">YU</text>
<text x="21.4" y="150.6">30</text>
<text x="21.4" y="152.5">31</text>
<text x="21.4" y="154.5">32</text>
<text x="28.1" y="155.4">VM</text>
<text x="75.9" y="153.5">VDD33V</text>
<text x="85" y="154.5">L5</text>
<text x="101.3" y="153.5">VDDTP</text>
<text x="110" y="153.5">VDDTP</text>
<text x="122.7" y="155.4">1</text>
<text x="126.4" y="153.5">U6</text>
<text x="144.7" y="155.4">16</text>
<text x="156.2" y="155.4">VDDTP</text>
<text x="221.9" y="151.6">48</text>
<text x="221.9" y="153.5">49</text>
<text x="221.9" y="155.4">50</text>
<text x="227.7" y="150.6">NC</text>
<text x="227.7" y="152.5">NC</text>
<text x="227.7" y="154.5">NC</text>
<text x="21.4" y="156.4">33</text>
<text x="21.4" y="158.3">34</text>
<text x="21.4" y="160.2">35</text>
<text x="28.1" y="157.4">VSYNC</text>
<text x="28.1" y="159.3">HSYNC</text>
<text x="28.1" y="161.2">VCLK</text>
<text x="81.1" y="159.1">C45</text>
<text x="81.1" y="161">104</text>
<text x="85" y="158.3">600R@100MHz</text>
<text x="94.6" y="161.1">C40</text>
<text x="98.5" y="161">106</text>
<text x="106.2" y="159.1">C47</text>
<text x="106.2" y="161">104</text>
<text x="122.7" y="157.4">2</text>
<text x="122.7" y="159.3">3</text>
<text x="122.7" y="161.2">4</text>
<text x="127.5" y="156.4">Vcc</text>
<text x="127.5" y="158.3">X+</text>
<text x="127.5" y="160.2">Y+</text>
<text x="137.4" y="156.4">Dclk</text>
<text x="138.1" y="160.2">Din</text>
<text x="138.5" y="158.3">CS</text>
<text x="144.7" y="159.3">14</text>
<text x="144.7" y="157.4">15</text>
<text x="144.7" y="161.2">13</text>
<text x="159.9" y="161">R40</text>
<text x="221.9" y="157.4">51</text>
<text x="221.9" y="159.3">52</text>
<text x="221.9" y="161.2">53</text>
<text x="227.7" y="156.4">NC</text>
<text x="227.7" y="158.3">NC</text>
<text x="227.7" y="160.2">ENB</text>
<text x="21.4" y="162.2">36</text>
<text x="21.4" y="164.1">37</text>
<text x="21.4" y="166">38</text>
<text x="21.4" y="167.9">39</text>
<text x="28.1" y="163.1">TSXM</text>
<text x="28.1" y="165">TSXP</text>
<text x="28.1" y="167">TSYM</text>
<text x="45.3" y="165">C9</text>
<text x="51.1" y="165">C10</text>
<text x="56.9" y="165">C11</text>
<text x="62.6" y="165">C12</text>
<text x="122.7" y="163.1">5</text>
<text x="122.7" y="165">6</text>
<text x="122.7" y="167">7</text>
<text x="127.5" y="162.2">X-</text>
<text x="127.5" y="164.1">Y-</text>
<text x="127.5" y="166">GND</text>
<text x="127.5" y="167.9">IN3</text>
<text x="134.5" y="166">PENIRG</text>
<text x="137.2" y="162.2">Busy</text>
<text x="137.4" y="164.1">Dout</text>
<text x="137.9" y="167.9">Vcc</text>
<text x="144.7" y="167">10</text>
<text x="144.7" y="165">11</text>
<text x="144.7" y="163.1">12</text>
<text x="159.9" y="162.9">10K</text>
<text x="221.9" y="163.1">54</text>
<text x="227.7" y="162.2">GND</text>
<text x="227.7" y="164.1">AVSS</text>
<text x="18.5" y="173.7">CON3</text>
<text x="21.4" y="169.9">40</text>
<text x="28.1" y="168.9">TSYP</text>
<text x="45.3" y="168.9">3.3pF</text>
<text x="51.1" y="168.9">100pF</text>
<text x="56.9" y="168.9">100pF</text>
<text x="62.6" y="168.9">100pF</text>
<text x="122.7" y="168.9">8</text>
<text x="127.5" y="169.9">IN4</text>
<text x="137.6" y="169.9">Vref</text>
<text x="144.7" y="168.9">9</text>
<text x="226.5" y="168.9">LCD54</text>
<text x="127.4" y="176.6">L3</text>
<text x="160.1" y="176.6">L2</text>
<text x="5.4" y="184.5">A</text>
<text x="82.1" y="182.4">CON4</text>
<text x="83.2" y="185.3">1</text>
<text x="121.6" y="181.2">C48</text>
<text x="121.6" y="183.1">104</text>
<text x="127.4" y="180.4">600R@100MHz</text>
<text x="157.2" y="181.2">C50</text>
<text x="157.2" y="183.1">104</text>
<text x="160.1" y="180.4">600R@100MHz</text>
<text x="290.5" y="184.5">A</text>
<text x="83.2" y="187.2">2</text>
<text x="83.2" y="189.1">3</text>
<text x="83.2" y="191">4</text>
<text x="127.4" y="190.1">L4</text>
<text x="160.1" y="190.1">L6</text>
<text x="16.6" y="194.9">H4</text>
<text x="20.1" y="197.4" transform="rotate(-90 20.1 197.4)">1</text>
<text x="23.3" y="194.9">H3</text>
<text x="26.9" y="197.4" transform="rotate(-90 26.9 197.4)">1</text>
<text x="31" y="194.9">H2</text>
<text x="34.6" y="197.4" transform="rotate(-90 34.6 197.4)">1</text>
<text x="38.8" y="194.9">H1</text>
<text x="42.3" y="197.4" transform="rotate(-90 42.3 197.4)">1</text>
<text x="82.1" y="193.9">CON4</text>
<text x="121.6" y="194.7">C49</text>
<text x="121.6" y="196.6">104</text>
<text x="127.4" y="193.9">600R@100MHz</text>
<text x="157.2" y="194.7">C51</text>
<text x="157.2" y="196.6">104</text>
<text x="160.1" y="193.9">600R@100MHz</text>
<text x="16.6" y="200.6">CON1</text>
<text x="23.3" y="200.6">CON1</text>
<text x="31" y="200.6">CON1</text>
<text x="38.8" y="200.6">CON1</text>
<text x="27.8" y="204.5">1</text>
<text x="75.9" y="204.5">2</text>
<text x="124.1" y="204.5">3</text>
<text x="172.2" y="204.5">4</text>
<text x="220.4" y="204.5">5</text>
<text x="268.5" y="204.5">6</text>
</g>
<g font-size="1.4">
<text x="27.2" y="50.6">TSXM</text>
<text x="16.6" y="55.4">ARM</text>
<text x="27.2" y="54.4">TSYM</text>
<text x="27.2" y="58.3">TSXP</text>
<text x="27.2" y="62.1">TSYP</text>
<text x="210.2" y="61.2">LED-</text>
<text x="210.2" y="63.1">LED-</text>
<text x="210.2" y="65">LED+</text>
<text x="27.2" y="70.8">ITPXM</text>
<text x="210.2" y="66.9">LED+</text>
<text x="16.6" y="76.5">TouchOne</text>
<text x="27.2" y="74.6">ITPYM</text>
<text x="139.9" y="74.6">SW</text>
<text x="187" y="76.5">LCD_CS</text>
<text x="187" y="74.6">nRESET</text>
<text x="210.2" y="74.6">LCD_nRST</text>
<text x="27.2" y="78.5">ITPXP</text>
<text x="27.2" y="82.3">ITPYP</text>
<text x="169.7" y="82.3">LED+</text>
<text x="187" y="78.5">LCD_SCLK</text>
<text x="187" y="80.4">LCD_SDI</text>
<text x="210.2" y="82.3">VD0</text>
<text x="210.2" y="84.2">VD1</text>
<text x="210.2" y="86.2">VD2</text>
<text x="210.2" y="88.1">VD3</text>
<text x="169.7" y="90">LED-</text>
<text x="210.2" y="95.8">VD7</text>
<text x="210.2" y="90">VD4</text>
<text x="210.2" y="91.9">VD5</text>
<text x="210.2" y="93.9">VD6</text>
<text x="125.4" y="101.6">LEDDIM</text>
<text x="210.2" y="97.7">VD8</text>
<text x="210.2" y="99.6">VD9</text>
<text x="210.2" y="101.6">VD10</text>
<text x="210.2" y="103.5">VD11</text>
<text x="210.2" y="105.4">VD12</text>
<text x="210.2" y="107.3">VD13</text>
<text x="210.2" y="109.2">VD14</text>
<text x="210.2" y="111.2">VD15</text>
<text x="210.2" y="113.1">VD16</text>
<text x="111" y="117.9">DownLED</text>
<text x="210.2" y="115">VD17</text>
<text x="210.2" y="116.9">VD18</text>
<text x="210.2" y="118.9">VD19</text>
<text x="111" y="125.6">LEDDIM</text>
<text x="159.1" y="125.6">GND</text>
<text x="210.2" y="120.8">VD20</text>
<text x="210.2" y="122.7">VD21</text>
<text x="210.2" y="124.7">VD22</text>
<text x="99.4" y="131.4">MCURST</text>
<text x="111" y="127.5">SPICLK</text>
<text x="111" y="129.5">SPIDIN</text>
<text x="111" y="131.4">SPIDO</text>
<text x="159.1" y="127.5">LCD_CS</text>
<text x="159.1" y="129.5">LCD_SCLK</text>
<text x="159.1" y="131.4">LCD_SDI</text>
<text x="182.2" y="131.4">PWM</text>
<text x="210.2" y="126.6">VD23</text>
<text x="210.2" y="128.5">HSYNC</text>
<text x="210.2" y="130.4">VSYNC</text>
<text x="111" y="133.3">TP_IRQ</text>
<text x="111" y="137.1">LCD_EN</text>
<text x="111" y="135.2">nSS</text>
<text x="159.1" y="135.2">MCU_X1</text>
<text x="159.1" y="137.1">MCU_X2</text>
<text x="159.1" y="133.3">ONEWIRE</text>
<text x="210.2" y="132.3">VCLK</text>
<text x="111" y="139.1">DownLED</text>
<text x="159.1" y="142.9">MCURST</text>
<text x="159.1" y="141">MCU_RXD</text>
<text x="159.1" y="139.1">MCU_TXD</text>
<text x="210.2" y="138.1">VDD33V</text>
<text x="210.2" y="140">VDD33V</text>
<text x="28.1" y="151.6">PWM</text>
<text x="28.1" y="153.5">nRESET</text>
<text x="148.5" y="155.4">SPICLK</text>
<text x="112.9" y="157.4">ADSX+</text>
<text x="112.9" y="161.2">ADSX-</text>
<text x="112.9" y="159.3">ADSY+</text>
<text x="148.5" y="159.3">SPIDIN</text>
<text x="148.5" y="157.4">nSS</text>
<text x="210.2" y="159.3">VM</text>
<text x="210.2" y="161.2">GND</text>
<text x="112.9" y="163.1">ADSY-</text>
<text x="148.5" y="163.1">SPIDO</text>
<text x="148.5" y="165">TP_IRQ</text>
<text x="210.2" y="163.1">GND</text>
<text x="111.9" y="177.5">ADSX+</text>
<text x="138.9" y="177.5">ITPXP</text>
<text x="147.6" y="177.5">ADSX-</text>
<text x="171.6" y="177.5">ITPXM</text>
<text x="70.5" y="184.3">MCU_RXD</text>
<text x="86.9" y="184.3">ARMTXD</text>
<text x="70.5" y="190.1">GND</text>
<text x="70.5" y="186.2">MCU_TXD</text>
<text x="70.5" y="188.1">VDD5V</text>
<text x="86.9" y="186.2">ARMRXD</text>
<text x="86.9" y="188.1">VDD5V</text>
<text x="86.9" y="190.1">GND</text>
<text x="111.9" y="191">ADSY+</text>
<text x="138.9" y="191">ITPYP</text>
<text x="147.6" y="191">ADSY-</text>
<text x="171.6" y="191">ITPYM</text>
</g>
<g font-size="1.1">
<text x="48.4" y="50.7">LCD_TSXM</text>
<text x="48.4" y="54.5">LCD_TSYM</text>
<text x="48.4" y="58.4">LCD_TSXP</text>
<text x="48.4" y="62.2">LCD_TSYP</text>
<text x="48.4" y="70.9">LCD_TSXM</text>
<text x="48.4" y="74.7">LCD_TSYM</text>
<text x="48.4" y="82.4">LCD_TSYP</text>
<text x="48.4" y="78.5">LCD_TSXP</text>
<text x="210.2" y="144">LCD_TSYM</text>
<text x="210.2" y="142">LCD_TSXP</text>
<text x="210.2" y="147.8">LCD_TSYP</text>
<text x="210.2" y="145.9">LCD_TSXM</text>
</g>
</svg>
